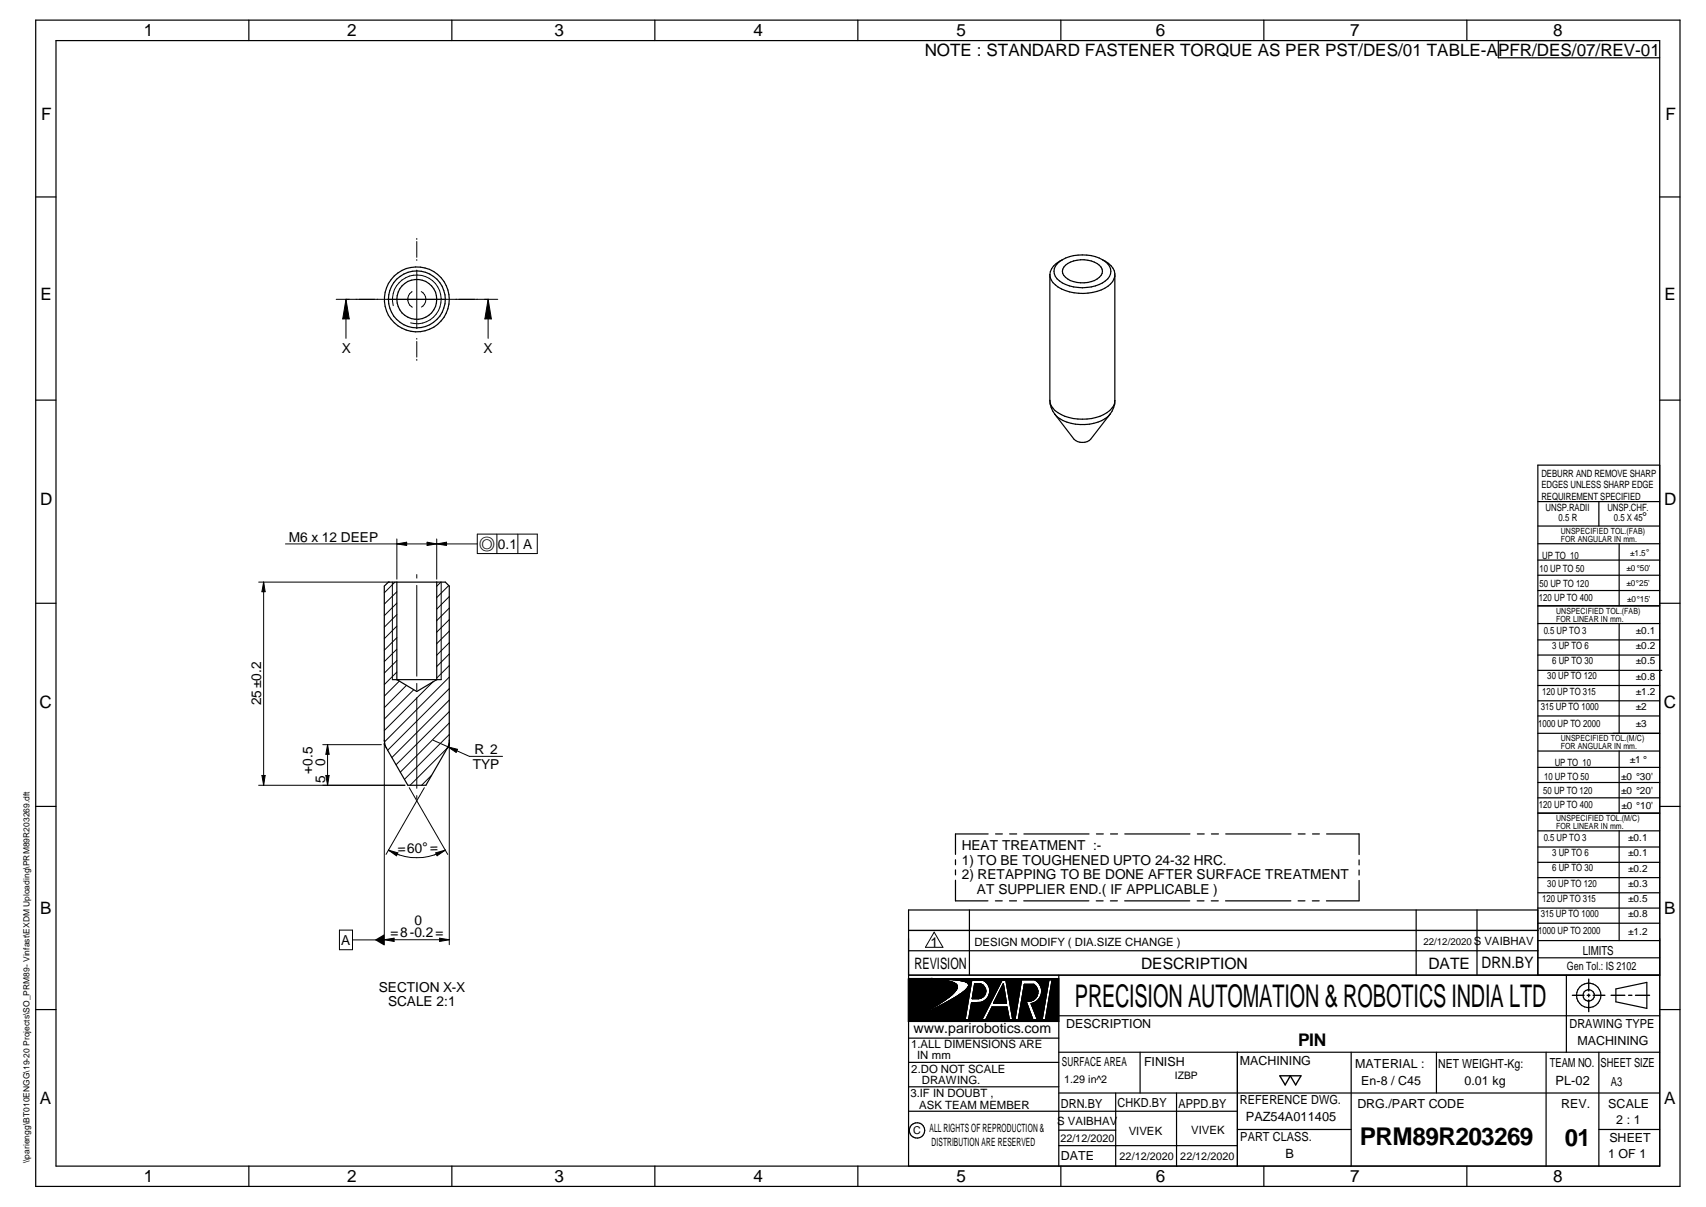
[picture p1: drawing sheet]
<svg xmlns="http://www.w3.org/2000/svg" width="420mm" height="297mm" viewBox="0 0 420 297" stroke-linecap="round" stroke-linejoin="round" font-family="sans-serif">
<g fill="none" stroke="#000" stroke-width=".3">
<path d="M8.8 5h405v287h-405zM13.8 10h395v277h-395zM61.3 5v5M111.3 5v5M161.3 5v5M211.3 5v5M261.3 5v5M311.3 5v5M361.3 5v5M369 10v4.2h39.8M8.8 48.5h5M408.8 48.5h5"/>
<path d="M258.6 67.6a4.3 4.3 0 0 0 2.8 3.5 11.8 11.8 0 0 0 12.1-1.2l.5-.6 .6-1.3M258.6 67.6v31M261.7 63.9a2.9 2.9 0 0 0-2.1 2.4 2.9 2.9 0 0 0 1.3 2.8 10.1 10.1 0 0 0 11.9-.5 2.9 2.9 0 0 0-1.3-4.7M262.4 65.3a6.8 6.8 0 0 1 8.8 .4 1.97 1.97 0 0 1-1 3 7.2 7.2 0 0 1-7.8-.5 1.82 1.82 0 0 1 0-2.9zM271.5 63.9a10.6 10.6 0 0 0-12.1 1.6l-.7 1.3-.1 .8M271.5 63.9a4.7 4.7 0 0 1 3.1 3.4v31.3M8.8 98.5h5M258.6 98.6a4.8 4.8 0 0 0 3.6 3.8 12.1 12.1 0 0 0 11.1-1.4 3.1 3.1 0 0 0 1.3-2.4M258.6 98.6a5.8 5.8 0 0 0 1.2 3.3M274.6 98.6a5.4 5.4 0 0 1-1.2 3.3M408.8 98.5h5M259.8 101.9l4.7 6.2a3.1 3.1 0 0 0 4.1 0l4.8-6.2"/>
<path d="M259.8 101.9a9.4 9.4 0 0 0 8.5 2.5 7.7 7.7 0 0 0 5.1-2.5M408.8 114.5h-30.1v125.5M378.7 123.4h30.1M378.7 133.8h30.1M378.7 137.8h30.1M378.7 129.5h30.1M393.8 123.4v6.1M398.8 133.8v15.3M8.8 148.5h5M94.6 144.2l1.1-.9h14l.9 .9v38.7l-.5 1.2-5.2 9.2h-4.5l-5.2-9.2-.5-1.2zM97.7 143.3v24l4.9 2.9 5-2.9v-24M378.7 141.6h30.1"/>
<path d="M378.7 145.3h30.1M378.7 149.1h30.1M378.7 153.5h30.1M378.7 157.5h30.1M398.8 153.5v27M408.8 148.5h5M96.6 167.3h12.1M378.7 161.2h30.1M378.7 165h30.6M378.7 168.7h30.1M378.7 172.5h30.1M378.7 176.2h30.1"/>
<path d="M8.8 198.5h5M378.7 184.8h30.1M378.7 188.8h30.1M378.7 192.6h30.1M378.7 196.3h30.1M378.7 180.5h30.1M398.8 184.8v15.3M408.8 198.5h5M235.3 211.6v1.2M235.3 214.1v1.2M235.3 216.6v5.1h8M243.4 205.2h-8.1v5.1"/>
<path d="M245.2 205.2h1.7M248.7 205.2h1.7M252.2 205.2h16M270 205.2h1.7M273.5 205.2h1.7M277 205.2h16.1M294.9 205.2h1.7M298.4 205.2h1.7M301.9 205.2h16.1M319.7 205.2h1.7M323.2 205.2h1.7M326.7 205.2h8v5.1"/>
<path d="M334.7 216.7v5h-8M334.7 211.6v1.3M334.7 214.1v1.2M378.7 200.1h30.1M378.7 204.5h30.1M378.7 208.4h30.1M378.7 212.2h30.1M378.7 216h30.1M378.7 219.7h30.1M398.8 204.5v27M223.8 240h185M223.8 229h154.9"/>
<path d="M223.8 234h154.9M238.7 223.9v16M245.1 221.7h1.7M248.6 221.7h1.7M252.1 221.7h16.1M260.8 240v47M270 221.7h1.7M273.5 221.7h1.7M277 221.7h16M294.8 221.7h1.7M298.3 221.7h1.7M301.8 221.7h16.1"/>
<path d="M319.7 221.7h1.7M323.2 221.7h1.7M348.8 223.9v16M363.8 223.9v16M378.7 223.9h-154.9v63.1M378.7 223.5h30.1M378.7 227.2h30.1M378.7 231.5h30.1M378.7 235.7h30.1M385.8 240v19M8.8 248.5h5M223.8 255.5h37"/>
<path d="M223.8 251.4h37M223.8 240.8h37M260.8 250h148M260.8 259h148M280.8 259v10M304.7 259v28M332.8 259v28M353.8 259v10M380.8 259v28M393.8 259v28M398 243.4l7.6-1.6v6.4l-7.6-1.7zM408.8 248.5h5"/>
<path d="M223.8 261.5h37M223.8 267.5h37M223.8 273.5h80.9M260.8 269h148M260.8 278.1h14M274.8 269v18M289.8 269v18M304.7 278h28.1M393.8 278h15M61.3 287v5M111.3 287v5M161.3 287v5"/>
<path d="M211.3 287v5M260.8 281.9h43.9M261.3 287v5M311.3 287v5M361.3 287v5"/>
<circle cx="102.6" cy="73.7" r="4.9"/>
<circle cx="102.7" cy="73.7" r="8"/>
<circle cx="102.7" cy="73.7" r="7"/>
<circle cx="391.3" cy="244.9" r="1.41"/>
<circle cx="391.3" cy="245" r="3"/>
<circle cx="225.9" cy="278.2" r="1.89"/>
</g>
<g fill="none" stroke="#000" stroke-width=".34">
<path d="M226.4 249.9l-2.6 1.5M226.9 249.6l-.2 .2M227.8 249.1l-.3 .2M229.3 240.8l1.5 .2M229.3 240.8l4.3 .7M229.3 240.8l5.6 .3M229.6 240.8l.4 .1M230 240.9l3.6 .1M230 240.9l-6.2-.1v10.6M230.8 241l2.8 .5M230.8 241l.5 .1M231 247.2l-7.2 4.2"/>
<path d="M231.4 247.6l-.3 .2M231.7 247.4l-.3 .2M232 241.2h.3M233.3 241h.3M233.6 241.5l.7 .1M233.6 241l1.2 .1M233.8 241.5l.2 .1M234.3 241.6l1.1 .5 .3 .5M234.3 241.6l1.1 .6M234.5 244.7l-3.6 2.6-2.8 1.7M234.8 241.1l2.9 .5M234.9 241.1l2.8 .5"/>
<path d="M234.9 245.7l-5 2.7-6.1 3M235 245.7l-5.3 2.8-5.9 2.9M235.4 243.7l-1.1 1.2-3.1 2.2M235.4 243.7l-.4 .5M235.5 243.5l-.1 .2M235.6 242.4l.1 .2M235.6 243.4l-.1 .1M235.7 242.6l-.2 .9M235.7 242.6l-.3 1.1M236 245l-1 .7M236 245l-1.1 .7M237.5 243.9l-1.5 1.1"/>
<path d="M237.7 241.6l.8 .4M237.7 241.6l.8 .4 .1 .3M238.3 243.2l-.8 .7M238.4 243l-.1 .1M238.4 241.9l.1 .1M238.5 242.9l-.1 .1M238.5 242.9l-.9 .9M238.5 242l.1 .6M238.5 242.7v.2M238.6 242.5l-.1 .2M239.3 241.2h2.8a2.94 2.94 0 0 1 1.7 3 2.94 2.94 0 0 1-2.2 2.5l-2.3 .1-.7 4.2h-1zM240.1 242.1h1.4a1.85 1.85 0 0 1 1.2 2.1 1.85 1.85 0 0 1-1.7 1.5h-1.5z"/>
<path d="M246.7 241.2h1.1l1.7 9.8h-.9l-.6-3.1h-3.7l-1.5 3.1h-1zM247.1 242.2l.8 4.7h-3.2zM251.6 241.1h3.2a3.2 3.2 0 0 1 1.7 3.3 3.2 3.2 0 0 1-2.5 2.6l1.6 4h-1.2l-1.8-4.7a2.25 2.25 0 0 0 2.8-1.2 2.25 2.25 0 0 0-.8-2.8h-2.3l-1.5 8.7h-.9zM258.3 241.1h.9l-1.7 9.9h-.9zM387.3 244.9h2.8M390.9 244.9h.7M391.3 241v2.9M391.3 244.6v.7M391.3 246.1v2.9M392.4 244.9h2.9M396.8 244.9h3.4M401.1 244.9h.8"/>
<path d="M402.8 244.9h3.5M315.2 264.8h5.2l-1.3 2.2-1.3-2.2-1.3 2.2z"/>
</g>
<g fill="#000">
<path d="M85.2 73.7l.8 4.8h-1.6zM120.2 73.7l.8 4.8h-1.6zM97.7 133.9l2.4-.5v.8zM105.2 133.4l2.4 .5-2.4 .3zM107.6 133.9l2.4-.5v.8zM64.9 143.3l.4 2.3h-.8zM64.5 190.8h.8l-.4 2.5zM80.3 190.8h.8l-.4 2.5zM80.7 183.3l.4 2.3h-.8zM110.3 183.8l2.4 .6-.4 .8zM95.7 209.2l2.3 .7-.3 .7zM107.3 209.9l2.4-.7-2.1 1.4z"/>
<path d="M92.3 231.3l2.3-1.4v2.8zM94.6 231.3l2.5-.4v.8zM108.3 230.9l2.3 .4-2.3 .4zM247.1 242.2l.8 4.7h-3.2z"/>
<path d="M223.8 240.8h5.5l4.1 .6a2.33 2.33 0 0 1 2.3 1.5l-.6 1.2-2.2 1.9-3.2 2-5.9 3.4z" fill-rule="evenodd"/>
<path d="M229.3 240.8l7.2 .5 1.8 .5 .3 .3v.5l-.4 .7-.8 .7-2.4 1.7-5.3 2.8-5.9 2.9h37v-10.6zM246.7 241.2h1.1l1.7 9.8h-.9l-.6-3.1h-3.7l-1.5 3.1h-1zM239.3 241.2h2.8a2.94 2.94 0 0 1 1.7 3 2.94 2.94 0 0 1-2.2 2.5l-2.3 .1-.7 4.2h-1zM251.6 241.1h3.2a3.2 3.2 0 0 1 1.7 3.3 3.2 3.2 0 0 1-2.5 2.6l1.6 4h-1.2l-1.8-4.7a2.25 2.25 0 0 0 2.8-1.2 2.25 2.25 0 0 0-.8-2.8h-2.3l-1.5 8.7h-.9zM258.3 241.1h.9l-1.7 9.9h-.9z" fill-rule="evenodd"/>
<path d="M240.1 242.1h1.4a1.85 1.85 0 0 1 1.2 2.1 1.85 1.85 0 0 1-1.7 1.5h-1.5z" fill-rule="evenodd"/>
</g>
<g fill="#000">
<circle cx="235.4" cy="242.2" r=".17"/>
<circle cx="235.5" cy="242.3" r=".17"/>
<circle cx="238.4" cy="241.9" r=".17"/>
</g>
<g fill="none" stroke="#000" stroke-width=".25">
<path d="M102.6 58.7v.2M102.6 59.4v3.9M82.8 73.7h34.9M85.2 73.7v9.6M85.2 73.7l.8 4.8h-1.6zM96.8 75.2a6 6 0 0 1 5.3-7.5 6 6 0 0 1 6.5 6.4 6 6 0 0 1-7.5 5.4M101.5 71.8a2.2 2.2 0 0 0 0 3.8M102.6 63.9v.2M102.6 66.5v14.4M103.7 71.8a2.18 2.18 0 0 1 .1 3.8M117.8 73.7h4.8M120.2 73.7l.8 4.8h-1.6z"/>
<path d="M120.2 73.7v9.6M102.6 83.3v.2M102.6 84v3.9M102.6 88.4v.3M70.3 133.9h47.2M97.7 132.6v9.9M97.7 133.9l2.4-.5v.8zM105.2 133.4l2.4 .5-2.4 .3zM107.6 132.6v9.9M107.6 133.9l2.4-.5v.8zM117.5 131.4h14.8v4.8h-14.8zM122.4 131.4v4.8"/>
<path d="M127.5 131.4v4.8M63.7 143.3h32.3M64.9 143.3l.4 2.3h-.8zM64.9 143.3v50M96.6 143.3v24M97.3 143.3l-2.7 2.6M97.7 145.6l-3.1 3.1M97.7 148.4l-3.1 3.1M97.7 151.3l-3.1 3M97.7 154.1l-3.1 3.1M97.7 156.9l-3.1 3.1M97.7 159.8l-3.1 3"/>
<path d="M102.6 141.4v.9M102.6 144.1v22.3M108.6 143.3l-1 1M108.7 143.3v24M110.5 144.1l-2.9 3M110.6 146.8l-3 3.1M110.6 149.6l-3 3.1M110.6 152.5l-3 3.1M110.6 155.3l-3 3.1M110.6 158.2l-3 3M97.7 162.6l-3.1 3.1M97.7 165.4l-3.1 3.1"/>
<path d="M98.4 167.6l-3.8 3.7M100.1 168.7l-5.5 5.5M101.9 169.8l-7.3 7.2M102.6 168.2v1.7M102.6 171.7v22.3M106.7 167.8l-12.1 12M110.6 161l-3 3M110.6 163.8l-3 3.1M110.6 166.6l-15.9 16M110.6 169.5l-15.1 15.2M110.6 172.3l-14.1 14.1M110.6 175.1l-13.1 13.1"/>
<path d="M110.6 177.9l-12 12.1M63.7 193.3h36M64.5 190.8h.8l-.4 2.5zM79.5 183.3h14.4M80.3 190.8h.8l-.4 2.5zM80.7 183.3l.4 2.3h-.8zM80.7 183.3v10M94.6 182.2v.3M94.6 182.9v49.6M94.6 183.3l.2 .3M95 183.9l.2 .2M100.8 193.8l9.5 16.5"/>
<path d="M102.6 195.8v.8M104.5 193.8l-9.4 16.5M106.3 190.8l-2.5 2.5M106.7 182.2l8.9 3.9h8.2M110.1 184.1l-9.1 9.2M110.3 183.9l-.2 .2M110.3 183.8l2.4 .6-.4 .8zM110.6 180.8l-11 11M110.6 182.2v.3M110.6 182.8v49.7M110.6 183.3l-.1 .3M95.7 209.2l2.3 .7-.3 .7z"/>
<path d="M95.7 209.2a14.1 14.1 0 0 0 14 0M107.3 209.9l2.4-.7-2.1 1.4zM83.6 228.9h3.2v4.8h-3.2zM86.8 231.3h7.8M94.6 231.3l2.5-.4v.8zM94.6 231.3h16M108.3 230.9l2.3 .4-2.3 .4zM230.1 229.4l2.1 3.7h-4.3z"/>
</g>
<text font-size="7.7" x="264.7" y="247.9">PRECISION AUTOMATION &amp; ROBOTICS INDIA LTD</text>
<text font-size="6" x="334.9" y="281.7">PRM89R203269</text>
<text font-size="5.9" x="385.4" y="282.1">01</text>
<text font-size="4.3" x="319.7" y="257.4">PIN</text>
<g font-size="4.2">
<text x="35.4" y="9">1</text>
<text x="85.5" y="8.9">2</text>
<text x="136.6" y="9">3</text>
<text x="185.6" y="9">4</text>
<text x="235.6" y="9">5</text>
<text x="284.6" y="8.8">6</text>
<text x="332.6" y="9">7</text>
<text x="382.6" y="9">8</text>
<text x="227.7" y="13.8">NOTE : STANDARD FASTENER TORQUE AS PER PST/DES/01 TABLE-A</text>
<text x="369" y="13.7">PFR/DES/07/REV-01</text>
<text x="10.1" y="29.6">F</text>
<text x="410.2" y="29.6">F</text>
<text x="9.9" y="73.9">E</text>
<text x="409.9" y="73.9">E</text>
<text x="9.9" y="124.2">D</text>
<text x="409.9" y="124.2">D</text>
<text x="9.7" y="174.3">C</text>
<text x="409.7" y="174.3">C</text>
<text x="9.9" y="225">B</text>
<text x="409.8" y="225">B</text>
<text x="9.8" y="271.7">A</text>
<text x="409.8" y="271.7">A</text>
<text x="35.4" y="291">1</text>
<text x="85.5" y="290.9">2</text>
<text x="136.6" y="291">3</text>
<text x="185.6" y="291">4</text>
<text x="235.6" y="291">5</text>
<text x="284.6" y="290.8">6</text>
<text x="332.6" y="291">7</text>
<text x="382.6" y="291">8</text>
</g>
<g font-size="3.9">
<text x="225.2" y="238.6">REVISION</text>
<text x="281" y="238.6">DESCRIPTION</text>
<text x="351.8" y="238.4">DATE</text>
<text x="364.9" y="238.3">DRN.BY</text>
</g>
<text font-size="3.7" x="118" y="135">a</text>
<text font-size="3.5" x="224.9" y="254.3">www.parirobotics.com</text>
<g font-size="3.4">
<text x="84.1" y="86.9">X</text>
<text x="119.1" y="86.9">X</text>
<text x="71.2" y="133.3">M6 x 12 DEEP</text>
<text x="122.6" y="135">0.1 A</text>
<text x="64.3" y="173.6" transform="rotate(-90 64.3 173.6)">25±0.2</text>
<text x="116.8" y="185.5">R 2</text>
<text x="77" y="190.4" transform="rotate(-90 77 190.4)">+0.5</text>
<text x="80.1" y="188.4" transform="rotate(-90 80.1 188.4)">0</text>
<text x="116.4" y="189.1">TYP</text>
<text x="80.1" y="192.7" transform="rotate(-90 80.1 192.7)">5</text>
<text x="97.9" y="209.9" transform="rotate(-1 97.9 209.9)">=60°=</text>
<text x="236.9" y="209.2">HEAT TREATMENT :-</text>
<text x="236.9" y="212.8">1) TO BE TOUGHENED UPTO 24-32 HRC.</text>
<text x="236.9" y="216.4">2) RETAPPING TO BE DONE AFTER SURFACE TREATMENT</text>
<text x="240.6" y="220">AT SUPPLIER END.( IF APPLICABLE )</text>
<text x="102.1" y="227.5">0</text>
<text x="84.1" y="232.5">A</text>
<text x="96.2" y="230.7">=8-0.2=</text>
<text x="229.1" y="233.1">1</text>
<text x="93.3" y="244.1">SECTION X-X</text>
<text x="95.6" y="247.7">SCALE 2:1</text>
</g>
<g font-size="3.1">
<text x="404.4" y="128.3">°</text>
<text x="389.8" y="234.9">LIMITS</text>
<text x="262.6" y="253">DESCRIPTION</text>
<text x="386.5" y="253">DRAWING TYPE</text>
<text x="388.5" y="257.1">MACHINING</text>
<text x="261.5" y="262.3">SURFACE AREA</text>
<text x="281.8" y="262.3">FINISH</text>
<text x="305.4" y="262.2">MACHINING</text>
<text x="333.8" y="262.8">MATERIAL :</text>
<text x="354.2" y="262.7">NET WEIGHT-Kg:</text>
<text x="381.7" y="262.6">TEAM NO.</text>
<text x="394.2" y="262.6">SHEET SIZE</text>
<text x="335.3" y="267.1">En-8 / C45</text>
<text x="360.7" y="267">0.01 kg</text>
<text x="383.1" y="267.1">PL-02</text>
<text x="396.7" y="267.4">A3</text>
<text x="261.3" y="272.6">DRN.BY</text>
<text x="275.2" y="272.5">CHKD.BY</text>
<text x="290.3" y="272.7">APPD.BY</text>
<text x="305.4" y="271.8">REFERENCE DWG.</text>
<text x="306.8" y="275.9">PAZ54A011405</text>
<text x="334.3" y="272.8">DRG./PART CODE</text>
<text x="384.5" y="272.7">REV.</text>
<text x="396.1" y="272.6">SCALE</text>
<text x="305.5" y="280.8">PART CLASS.</text>
<text x="396.4" y="281.1">SHEET</text>
<text x="398.1" y="276.5">2 : 1</text>
<text x="261.3" y="285.6">DATE</text>
<text x="316.6" y="284.9">B</text>
<text x="396.1" y="284.9">1 OF 1</text>
</g>
<g font-size="2.8">
<text x="240" y="232.8">DESIGN MODIFY ( DIA.SIZE CHANGE )</text>
<text x="363" y="232.6">S VAIBHAV</text>
<text x="385.9" y="238.7">Gen Tol.: IS 2102</text>
<text x="224.4" y="257.9">1.ALL DIMENSIONS ARE</text>
<text x="224.4" y="264">2.DO NOT SCALE</text>
<text x="225.9" y="260.7">IN mm</text>
<text x="227.1" y="266.8">DRAWING.</text>
<text x="224.2" y="270">3.IF IN DOUBT ,</text>
<text x="226.4" y="272.8">ASK TEAM MEMBER</text>
<text x="228.9" y="278.7">ALL RIGHTS OF REPRODUCTION &amp;</text>
<text x="260.4" y="276.8">S VAIBHAV</text>
<text x="278" y="279.2">VIVEK</text>
<text x="293.4" y="279.1">VIVEK</text>
<text x="229.4" y="282.1">DISTRIBUTION ARE RESERVED</text>
</g>
<g font-size="2.7">
<text x="262.1" y="266.5">1.29 in^2</text>
<text x="224.9" y="279.2">C</text>
<text x="261.1" y="281">22/12/2020</text>
<text x="275.7" y="285.5">22/12/2020 22/12/2020</text>
</g>
<g font-size="2.5">
<text x="379.6" y="117.4">DEBURR AND REMOVE SHARP</text>
<text x="379.6" y="120.2">EDGES UNLESS SHARP EDGE</text>
<text x="379.6" y="123">REQUIREMENT SPECIFIED</text>
<text x="380.7" y="125.9">UNSP.RADII</text>
<text x="395.9" y="125.8">UNSP.CHF.</text>
<text x="383.9" y="128.3">0.5 R</text>
<text x="397.5" y="128.2">0.5 X 45</text>
<text x="379.8" y="137.5">UP TO 10</text>
<text x="379.1" y="140.9">10 UP TO 50</text>
<text x="379" y="147.9">120 UP TO 400</text>
<text x="379.2" y="144.4">50 UP TO 120</text>
<text x="380.2" y="155.9">0.5 UP TO 3</text>
<text x="402.9" y="156">±0.1</text>
<text x="382.3" y="159.7">3 UP TO 6</text>
<text x="402.9" y="159.7">±0.2</text>
<text x="381.1" y="167.2">30 UP TO 120</text>
<text x="382.3" y="163.4">6 UP TO 30</text>
<text x="402.9" y="163.5">±0.5</text>
<text x="402.9" y="167.3">±0.8</text>
<text x="379.8" y="170.9">120 UP TO 315</text>
<text x="402.9" y="171">±1.2</text>
<text x="378.8" y="178.9">1000 UP TO 2000</text>
<text x="379.5" y="174.7">315 UP TO 1000</text>
<text x="402.9" y="174.8">±2</text>
<text x="402.9" y="179">±3</text>
<text x="380.3" y="192">10 UP TO 50</text>
<text x="382.9" y="188.6">UP TO 10</text>
<text x="399.3" y="191.9">±0 °30'</text>
<text x="401.4" y="187.7">±1 °</text>
<text x="380.1" y="195.4">50 UP TO 120</text>
<text x="399.3" y="195.3">±0 °20'</text>
<text x="379" y="198.9">120 UP TO 400</text>
<text x="399.3" y="199.1">±0 °10'</text>
<text x="380.2" y="206.9">0.5 UP TO 3</text>
<text x="401" y="207">±0.1</text>
<text x="382.3" y="210.7">3 UP TO 6</text>
<text x="382.3" y="214.4">6 UP TO 30</text>
<text x="401" y="210.7">±0.1</text>
<text x="401" y="214.5">±0.2</text>
<text x="379.8" y="222">120 UP TO 315</text>
<text x="381.1" y="218.2">30 UP TO 120</text>
<text x="401" y="218.2">±0.3</text>
<text x="401" y="222">±0.5</text>
<text x="379.5" y="225.7">315 UP TO 1000</text>
<text x="401" y="225.8">±0.8</text>
<text x="378.8" y="230">1000 UP TO 2000</text>
<text x="401" y="230">±1.2</text>
<text x="289.4" y="265.6">IZBP</text>
</g>
<text font-size="2.4" x="350.6" y="232.5">22/12/2020</text>
<g font-size="2.1">
<text x="384.4" y="131.3">UNSPECIFIED TOL.(FAB)</text>
<text x="384.4" y="133.4">FOR ANGULAR IN mm.</text>
<text x="401.5" y="136.9">±1.5°</text>
<text x="400.5" y="140.6">±0 °50'</text>
<text x="400.6" y="144.3">±0°25'</text>
<text x="400.7" y="148">±0°15'</text>
<text x="383.2" y="151">UNSPECIFIED TOL.(FAB)</text>
<text x="383.2" y="153.1">FOR LINEAR IN mm.</text>
<text x="384.4" y="182.3">UNSPECIFIED TOL.(M/C)</text>
<text x="384.4" y="184.4">FOR ANGULAR IN mm.</text>
<text x="383.2" y="202">UNSPECIFIED TOL.(M/C)</text>
<text x="383.2" y="204.1">FOR LINEAR IN mm.</text>
<text x="7.2" y="286.3" transform="rotate(-90 7.2 286.3)">\\pariengg\BT010ENGG\19-20 Projects\SO_PRM89- Vinfast\EXDM Uploading\PRM89R203269.dft</text>
</g>
</svg>
